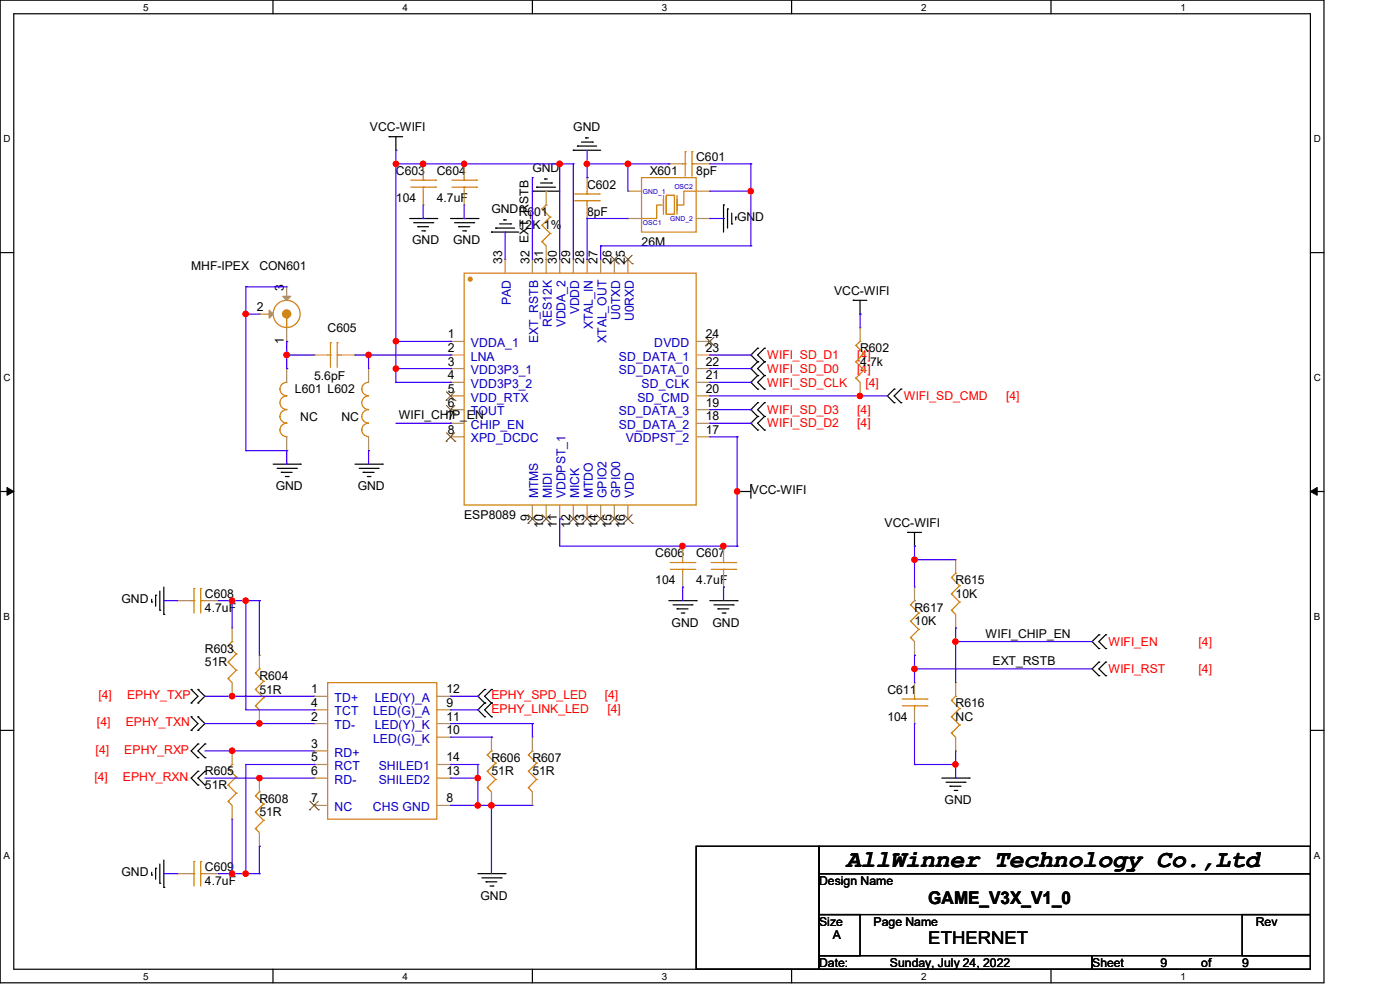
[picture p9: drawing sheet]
<svg xmlns="http://www.w3.org/2000/svg" width="297mm" height="210mm" viewBox="0 0 297 210" stroke-linecap="round" stroke-linejoin="round" font-family="sans-serif">
<path d="M0 0h280.9v208.5h-280.9zM2.9 2.9h275.1v202.7h-275.1z" fill="none" stroke="#000" stroke-width=".25"/>
<g fill="#fff">
<path d="M30.4 .3h1.1v2.4h-1.1z"/>
<path d="M30.4 205.9h1.1v2.3h-1.1z"/>
</g>
<path d="M57.9 0v2.9M57.9 205.6v2.9" fill="none" stroke="#000" stroke-width=".25"/>
<g fill="#fff">
<path d="M85.4 .3h1.1v2.4h-1.1z"/>
<path d="M85.4 205.9h1.1v2.3h-1.1z"/>
</g>
<path d="M112.9 0v2.9M112.9 205.6v2.9" fill="none" stroke="#000" stroke-width=".25"/>
<g fill="#fff">
<path d="M140.4 .3h1.2v2.4h-1.2z"/>
<path d="M140.4 205.9h1.2v2.3h-1.2z"/>
</g>
<path d="M167.9 0v2.9M167.9 205.6v2.9" fill="none" stroke="#000" stroke-width=".25"/>
<g fill="#fff">
<path d="M195.4 .3h1.2v2.4h-1.2z"/>
<path d="M195.4 205.9h1.2v2.3h-1.2z"/>
</g>
<path d="M223 0v2.9M223 205.6v2.9" fill="none" stroke="#000" stroke-width=".25"/>
<g fill="#fff">
<path d="M250.4 .3h1.2v2.4h-1.2z"/>
<path d="M250.4 205.9h1.2v2.3h-1.2z"/>
<path d="M.8 28.2h1.4v2.4h-1.4z"/>
<path d="M278.7 28.2h1.5v2.4h-1.5z"/>
<path d="M.8 78.9h1.4v2.3h-1.4z"/>
<path d="M278.7 78.9h1.5v2.3h-1.5z"/>
</g>
<path d="M0 53.6h2.9M278 53.6h2.9" fill="none" stroke="#000" stroke-width=".25"/>
<g fill="#fff">
<path d="M.8 129.6h1.3v2.3h-1.3z"/>
<path d="M278.7 129.6h1.4v2.3h-1.4z"/>
</g>
<path d="M0 104.3h2.9M278 104.3h2.9" fill="none" stroke="#000" stroke-width=".25"/>
<path d="M1.5 103.4l1.4 .9-1.4 .8zM278 104.3l1.4-.9v1.7z" fill="#000" stroke="#000" stroke-width=".21"/>
<g fill="#fff">
<path d="M.8 180.3h1.3v2.3h-1.3z"/>
<path d="M278.7 180.3h1.4v2.3h-1.4z"/>
</g>
<g fill="none" stroke="#000" stroke-width=".25">
<path d="M82.5 29h.1M82.5 29h2.9M84 31.9h.1M84 29v2.9M113.8 39.7h.1M113.8 39.7h4.1M114.7 38.8h2.3M115.6 38h.1M115.6 38h.5M117 38.8h.1M121.6 31.9h.1M121.6 31.9h5.8"/>
<path d="M122.5 31h.1M122.5 31h4.1M123.4 30.1h2.3M124.2 29.3h.1M124.2 29.3h.6M125.7 30.1h.1M86.9 46.4h5.8M87.8 47.2h4M88.6 48.1h.1M88.6 48.1h2.3M89.5 49h.6M90.1 49h.1"/>
<path d="M91.8 47.2h.1M92.7 46.4h.1M95.6 46.4h5.8M96.4 47.2h4.1M97.3 48.1h.1M97.3 48.1h2.4M98.2 49h.6M98.8 49h.1M100.5 47.2h.1M101.4 46.4h.1M104.3 49.2h.1M104.3 49.2h5.8"/>
<path d="M105.2 48.4h.1M105.2 48.4h4M106 47.5h2.3M106.9 46.7h.1M106.9 46.7h.5M108.3 47.5h.1M112.9 40.6h.1M112.9 40.6h5.8M153.5 43.5h.1M153.5 43.5v5.7M154.3 44.3h.1M154.3 44.3v4.1"/>
<path d="M155.2 47.5h.1M155.2 45.2v2.3M156.1 46.1h.1M156.1 46.1v.6M160.7 73.9h.1M160.7 76.8h.1M160.7 79.7h.1M160.7 73.9l-1.4 1.4 1.4 1.5M160.7 76.8l-1.4 1.4 1.4 1.5M160.7 79.7l-1.4 1.4 1.4 1.4M162.2 76.8h.1M162.2 73.9h.1"/>
<path d="M162.2 79.7h.1M162.2 73.9l-1.5 1.4 1.5 1.5M162.2 76.8l-1.5 1.4 1.5 1.5M162.2 79.7l-1.5 1.4 1.5 1.4M181 63.7h.1M181 63.7h2.9M182.5 66.6h.1M182.5 63.7v2.9M58 98.5h5.7M58.8 99.4h4.1M62.9 99.4h.1M63.7 98.5h.1"/>
<path d="M75.3 98.5h5.8M76.2 99.4h4M80.2 99.4h.1M81.1 98.5h.1M160.7 88.3h.1M160.7 91.2h.1M160.7 85.4h.1M160.7 82.5h.1M160.7 88.3l-1.4 1.5 1.4 1.4M160.7 85.4l-1.4 1.5 1.4 1.4M162.2 91.2h.1M162.2 88.3h.1"/>
<path d="M162.2 85.4h.1M162.2 82.5h.1M162.2 88.3l-1.5 1.5 1.5 1.4M162.2 85.4l-1.5 1.5 1.5 1.4M189.7 82.5h.1M189.7 85.4h.1M189.7 82.5l-1.4 1.5 1.4 1.4M191.1 85.4h.1M191.1 82.5h.1M191.1 82.5l-1.4 1.5 1.4 1.4M59.7 100.2h.1M59.7 100.2h2.3"/>
<path d="M60.5 101.1h.6M61.1 101.1h.1M77 100.2h.1M77 100.2h2.4M77.9 101.1h.6M78.5 101.1h.1M156.4 104.3h.1M156.4 104.3h2.9M159.3 102.8h.1M159.3 102.8v2.9M192.6 112.9h.1M192.6 112.9h2.9"/>
<path d="M194 115.9h.1M194 112.9v3M32.2 127.7h.1M32.2 127.1v.6M33 126.3h.1M33 126.3v2.3M33.9 129.5h.1M33.9 125.4v4.1M34.8 130.3h.1M34.8 124.5v5.8M141.9 127.4h5.8M142.8 128.3h4"/>
<path d="M143.6 129.2h.1M143.6 129.2h2.4M144.5 130h.6M145.1 130h.1M146.8 128.3h.1M147.7 127.4h.1M150.6 127.4h5.8M151.5 128.3h4M152.3 129.2h.1M152.3 129.2h2.3M153.2 130h.6M153.8 130h.1"/>
<path d="M155.5 128.3h.1M156.4 127.4h.1M233.1 134.7h.1M233.1 137.6h.1M233.1 134.7l-1.4 1.4 1.4 1.5M234.6 137.6h.1M234.6 134.7h.1M234.6 134.7l-1.5 1.4 1.5 1.5M0 154.9h2.9M40.6 146.3h.1M40.6 149.1h.1M40.6 152.1h.1"/>
<path d="M40.6 154.9h.1M40.6 146.3l1.4 1.4-1.4 1.4M40.6 152.1l1.4 1.4-1.4 1.4M42 149.1h.1M42 146.3h.1M42 154.9h.1M42 152.1h.1M42 157.8h.1M42 146.3l1.5 1.4-1.5 1.4M42 152.1l1.5 1.4-1.5 1.4M42 157.8l-1.4 1.5 1.4 1.4M43.5 157.8h.1"/>
<path d="M43.5 157.8l-1.5 1.5 1.5 1.4M102.8 146.3h.1M102.8 149.1h.1M102.8 152.1h.1M102.8 146.3l-1.4 1.4 1.4 1.4M102.8 149.1l-1.4 1.5 1.4 1.5M104.3 149.1h.1M104.3 146.3h.1M104.3 152.1h.1M104.3 146.3l-1.5 1.4 1.5 1.4M104.3 149.1l-1.5 1.5 1.5 1.5M233.1 140.5h.1"/>
<path d="M233.1 143.3h.1M233.1 140.5l-1.4 1.4 1.4 1.4M234.6 143.3h.1M234.6 140.5h.1M234.6 140.5l-1.5 1.4 1.5 1.4M278 154.9h2.9M42 160.7h.1M42 163.6h.1M42 166.5h.1M42 163.6l-1.4 1.5 1.4 1.4M43.5 160.7h.1M43.5 163.6h.1"/>
<path d="M43.5 166.5h.1M43.5 163.6l-1.5 1.5 1.5 1.4M147.7 179.5h26.1v26.1h-26.1zM173.8 179.5h104.2v5.8h-104.2zM199.8 165.1h5.8M200.7 165.9h4M201.5 166.8h.1M201.5 166.8h2.4M202.4 167.7h.6M203 167.7h.1M204.7 165.9h.1M205.6 165.1h.1"/>
<path d="M32.2 185.6h.1M32.2 185v.6M33 184.2h.1M33 184.2v2.3M33.9 187.4h.1M33.9 183.3v4.1M34.8 188.3h.1M34.8 182.5v5.8M101.4 185.3h5.7M102.2 186.2h4.1M103.1 187.1h.1M103.1 187.1h2.3"/>
<path d="M104 188h.6M104.6 188h.1M106.3 186.2h.1M107.1 185.3h.1M173.8 185.3h104.2v8.7h-104.2zM173.8 194h8.7v8.7h-8.7zM263.5 194h14.5v8.7h-14.5zM173.8 202.7h57.9v2.9h-57.9zM231.7 202.7h46.3v2.9h-46.3z"/>
</g>
<g fill="none" stroke="#cc8006" stroke-width=".25">
<path d="M87.2 39.7h5.2M87.2 38.2h5.2M89.8 38.2h.1M89.8 39.7h.1M89.8 37.7v.5M89.8 39.7v.9M92.4 39.7h.1M92.4 38.2h.1M95.9 39.7h5.2M95.9 38.2h5.2M98.5 38.2h.1M98.5 39.7h.1"/>
<path d="M98.5 37.7v.5M98.5 39.7v.9M101.1 39.7h.1M101.1 38.2h.1M136.1 37.7h11.6v11.5h-11.6zM144.8 34.8h.6M145.4 34.8h.1M145.4 32.2h.1M145.4 32.2v5.2M146.8 32.2h.1M146.8 34.8h.1M146.8 34.8h.9"/>
<path d="M146.8 32.2v5.2M98.5 58h49.2v49.1h-49.2zM115 51.3h.1M115 47.8h.1M115 44.3h.1M115 51.3l.9 .9M115 47.8l1.7 1.7M115 44.3l1.7 1.8M115.9 43.5h.1M115.9 43.5l-.9 .8M116.7 49.5h.1M116.7 46.1h.1"/>
<path d="M116.7 49.5l-1.7 1.8M116.7 46.1l-1.7 1.7M121.9 42.6h5.2M121.9 41.1h5.2M124.5 41.1h.1M124.5 42.6h.1M124.5 40.6v.5M124.5 42.6v.9M127.1 42.6h.1M127.1 41.1h.1M140.5 43.5h-1.2v2.9h-3.2M140.8 41.4v4.1"/>
<path d="M141.4 41.4h1.7v4.1h-1.7zM143.6 41.4v4.1M147.7 40.6h-2.6v2.9h-1.5M60.8 67.5h.1M60.8 67.5v2M69.5 75.3h.6M70.1 75.3h.1M70.1 72.7h.1M70.1 72.7v5.2M71.5 72.7h.1M71.5 75.3h.1M71.5 75.3h.9"/>
<path d="M71.5 72.7v5.2M181.6 76.8h.1M181.6 73.3h.1M181.6 76.8l1.7 1.7M181.6 73.3l1.7 1.7M182.5 72.4h.1M182.5 72.4l-.9 .9M183.3 78.5h.1M183.3 75h.1M183.3 78.5l-1.7 1.7M183.3 75l-1.7 1.8M60.8 84a1.44 1.44 0 0 0-1.4 1.4 1.44 1.44 0 0 0 1.4 1.5"/>
<path d="M60.8 81.1a1.42 1.42 0 0 0-1.4 1.5v-.1a1.42 1.42 0 0 0 1.4 1.4M60.8 86.9a1.42 1.42 0 0 0-1.4 1.5v-.1a1.42 1.42 0 0 0 1.4 1.4M60.8 89.8a1.42 1.42 0 0 0-1.4 1.4 1.42 1.42 0 0 0 1.4 1.4M78.2 81.1a1.42 1.42 0 0 0-1.4 1.5v-.1a1.43 1.43 0 0 0 1.4 1.4M78.2 86.9a1.42 1.42 0 0 0-1.4 1.5v-.1a1.43 1.43 0 0 0 1.4 1.4M78.2 89.8a1.42 1.42 0 0 0-1.4 1.4 1.43 1.43 0 0 0 1.4 1.4M78.2 84a1.44 1.44 0 0 0-1.4 1.4 1.44 1.44 0 0 0 1.4 1.5M181.6 80.2h.1M181.6 80.2l.9 .9M142.2 119.3h5.2M144.8 119.3h.1M144.8 118.7v.6"/>
<path d="M147.4 119.3h.1M150.9 119.3h5.2M153.5 119.3h.1M153.5 118.7v.6M156.1 119.3h.1M40.6 127.4h.5M41.1 127.4h.1M41.1 124.8h.1M41.1 124.8v5.2M42.6 124.8h.1M42.6 127.4h.1M42.6 127.4h.9"/>
<path d="M42.6 124.8v5.2M48.4 137h.1M48.4 137l1.7 1.7M49.2 136.1h.1M49.2 136.1l-.8 .9M50.1 138.7h.1M50.1 138.7l-1.7 1.8M142.2 120.8h5.2M144.8 120.8h.1M144.8 120.8v.8M147.4 120.8h.1M150.9 120.8h5.2"/>
<path d="M153.5 120.8h.1M153.5 120.8v.8M156.1 120.8h.1M193.2 135.3h.1M193.2 131.8h.1M193.2 128.3h.1M193.2 135.3l.8 .8M193.2 131.8l1.7 1.7M193.2 128.3l1.7 1.7M194 127.4h.1M194 127.4l-.8 .9M194.9 133.5h.1"/>
<path d="M194.9 130h.1M194.9 133.5l-1.7 1.8M194.9 130l-1.7 1.8M201.8 129.5h.1M201.8 126h.1M201.8 122.5h.1M201.8 129.5l.9 .8M201.8 126l1.8 1.7M201.8 122.5l1.8 1.7M202.7 121.6h.1M202.7 121.6l-.9 .9M203.6 127.7h.1"/>
<path d="M203.6 124.2h.1M203.6 127.7l-1.8 1.8M203.6 124.2l-1.8 1.8M48.4 143.9h.1M48.4 140.5h.1M48.4 140.5l1.7 1.7M48.4 143.9l.8 .9M50.1 142.2h.1M50.1 142.2l-1.7 1.7M54.2 149.7h.1M54.2 146.3h.1M54.2 142.8h.1"/>
<path d="M54.2 149.7l.8 .9M54.2 146.3l1.7 1.7M54.2 142.8l1.7 1.7M55 141.9h.1M55 141.9l-.8 .9M55.9 148h.1M55.9 144.5h.1M55.9 148l-1.7 1.7M55.9 144.5l-1.7 1.8M69.5 144.8h23.2v29h-23.2zM104.3 159.3h.1M104.3 159.3l-.9 .8"/>
<path d="M112.9 159.3h.1M112.9 159.3l-.8 .8M191.4 149.7h5.2M191.4 148.3h5.2M194 148.3h.1M194 149.7h.1M194 147.7v.6M194 149.7v.9M196.6 149.7h.1M196.6 148.3h.1M201.8 155.5h.1M201.8 152.1h.1"/>
<path d="M201.8 148.6h.1M201.8 155.5l.9 .9M201.8 152.1l1.8 1.7M201.8 148.6l1.8 1.7M202.7 147.7h.1M202.7 147.7l-.9 .9M203.6 153.8h.1M203.6 150.3h.1M203.6 153.8l-1.8 1.7M203.6 150.3l-1.8 1.8M48.4 170h.1M48.4 166.5h.1"/>
<path d="M48.4 163.1h.1M48.4 166.5l1.7 1.8M48.4 163.1l1.7 1.7M48.4 170l.8 .9M49.2 162.2h.1M49.2 162.2l-.8 .9M50.1 168.3h.1M50.1 164.8h.1M50.1 168.3l-1.7 1.7M50.1 164.8l-1.7 1.7M54.2 175.8h.1M54.2 172.3h.1"/>
<path d="M54.2 168.8h.1M54.2 175.8l.8 .9M54.2 172.3l1.7 1.7M54.2 168.8l1.7 1.8M55 168h.1M55 168l-.8 .8M55.9 174h.1M55.9 170.6h.1M55.9 174l-1.7 1.8M55.9 170.6l-1.7 1.7M103.4 167.1h.1M103.4 163.6h.1"/>
<path d="M103.4 160.1h.1M103.4 167.1l.9 .9M103.4 163.6l1.8 1.8M103.4 160.1l1.8 1.8M105.2 165.4h.1M105.2 161.9h.1M105.2 165.4l-1.8 1.7M105.2 161.9l-1.8 1.7M112.1 167.1h.1M112.1 163.6h.1M112.1 160.1h.1M112.1 167.1l.8 .9"/>
<path d="M112.1 163.6l1.7 1.8M112.1 160.1l1.7 1.8M113.8 165.4h.1M113.8 161.9h.1M113.8 165.4l-1.7 1.7M113.8 161.9l-1.7 1.7M40.6 185.3h.5M41.1 185.3h.1M41.1 182.8h.1M41.1 182.8v5.2M42.6 182.8h.1M42.6 185.3h.1"/>
<path d="M42.6 182.8v5.2M42.6 185.3h.9"/>
<circle cx="60.8" cy="66.6" r="2.87"/>
</g>
<g fill="none" stroke="#a84" stroke-width=".25">
<path d="M89.8 34.8h.1M89.8 34.8v2.9M98.5 34.8h.1M98.5 34.8v2.9M124.5 37.7h.1M124.5 37.7v2.9M141.9 34.8h.1M141.9 34.8h2.9M147.7 34.8h2.9M150.6 34.8h.1M89.8 43.5h.1M89.8 40.6v2.9"/>
<path d="M98.5 43.5h.1M98.5 40.6v2.9M107.1 55h.1M107.1 55v3M112.9 55h.1M112.9 55v3M115.9 55h.1M115.9 40.6h.1M115.9 40.6v2.9M115.9 52.2v5.8M118.7 55h.1M118.7 55v3"/>
<path d="M121.6 55h.1M121.6 55v3M124.5 46.4h.1M124.5 55h.1M124.5 43.5v2.9M124.5 55v3M127.4 55h.1M127.4 55v3M130.3 55h.1M130.3 55v3M133.2 55h.1M133.2 46.4h.1"/>
<path d="M133.2 40.6h.1M133.2 55v3M133.2 46.4h2.9M133.2 40.6h2.9M147.7 46.4h2.9M147.7 40.6h2.9M150.6 40.6h.1M150.6 46.4h.1M55 66.6h.1M55 66.6h3M60.8 78.2h.1M60.8 72.4h.1"/>
<path d="M60.8 60.8h.1M60.8 60.8v2.9M60.8 69.5v2.9M60.8 78.2v2.9M66.6 75.3h.1M66.6 75.3h2.9M72.4 75.3h2.9M75.3 75.3h.1M78.2 78.2h.1M78.2 78.2v2.9M95.6 72.4h.1M95.6 75.3h.1"/>
<path d="M95.6 78.2h.1M95.6 72.4h2.9M95.6 75.3h2.9M95.6 78.2h2.9M147.7 72.4h2.9M147.7 75.3h2.9M147.7 78.2h2.9M150.6 78.2h.1M150.6 75.3h.1M150.6 72.4h.1M182.5 69.5h.1M182.5 69.5v2.9"/>
<path d="M60.8 95.6h.1M60.8 92.7v2.9M78.2 95.6h.1M78.2 92.7v2.9M95.6 81.1h.1M95.6 84h.1M95.6 86.9h.1M95.6 89.8h.1M95.6 92.7h.1M95.6 81.1h2.9M95.6 84h2.9M95.6 86.9h2.9"/>
<path d="M95.6 89.8h2.9M95.6 92.7h2.9M147.7 81.1h2.9M147.7 84h2.9M147.7 86.9h2.9M147.7 89.8h2.9M147.7 92.7h2.9M150.6 92.7h.1M150.6 89.8h.1M150.6 86.9h.1M150.6 84h.1M150.6 81.1h.1"/>
<path d="M182.5 84h.1M182.5 81.1v2.9M112.9 110.1h.1M112.9 107.1v3M115.9 110.1h.1M115.9 107.1v3M118.7 110.1h.1M118.7 107.1v3M121.6 110.1h.1M121.6 107.1v3M124.5 110.1h.1M124.5 107.1v3"/>
<path d="M127.4 110.1h.1M127.4 107.1v3M130.3 110.1h.1M130.3 107.1v3M133.2 110.1h.1M133.2 107.1v3M144.8 115.9h.1M144.8 115.9v2.8M153.5 115.9h.1M153.5 115.9v2.8M202.7 118.7h.1M202.7 118.7v2.9"/>
<path d="M37.7 127.4h.1M37.7 127.4h2.9M43.5 127.4h2.9M46.4 127.4h.1M49.2 133.2h.1M49.2 133.2v2.9M55 139h.1M55 139v2.9M144.8 124.5h.1M144.8 121.6v2.9M153.5 124.5h.1M153.5 121.6v2.9"/>
<path d="M194 139h.1M194 124.5h.1M194 124.5v2.9M194 136.1v2.9M202.7 133.2h.1M202.7 130.3v2.9M49.2 147.7h.1M49.2 159.3h.1M49.2 144.8v2.9M49.2 159.3v2.9M55 153.5h.1M55 150.6v2.9"/>
<path d="M66.6 147.7h.1M66.6 153.5h.1M66.6 159.3h.1M66.6 150.6h.1M66.6 147.7h2.9M66.6 153.5h2.9M66.6 159.3h2.9M66.6 150.6h2.9M92.7 147.7h2.9M92.7 153.5h2.9M92.7 150.6h2.9M92.7 156.4h2.9"/>
<path d="M95.6 150.6h.1M95.6 156.4h.1M95.6 153.5h.1M95.6 147.7h.1M104.3 156.4h.1M104.3 156.4v2.9M112.9 156.4h.1M112.9 156.4v2.9M194 144.8h.1M194 153.5h.1M194 144.8v2.9M194 150.6v2.9"/>
<path d="M202.7 159.3h.1M202.7 144.8h.1M202.7 144.8v2.9M202.7 156.4v2.9M49.2 173.8h.1M49.2 170.9v2.9M55 179.5h.1M55 165.1h.1M55 165.1v2.9M55 176.7v2.8M66.6 162.2h.1M66.6 165.1h.1"/>
<path d="M66.6 170.9h.1M66.6 162.2h2.9M66.6 165.1h2.9M66.6 170.9h2.9M92.7 162.2h2.9M92.7 165.1h2.9M92.7 170.9h2.9M95.6 170.9h.1M95.6 165.1h.1M95.6 162.2h.1M104.3 170.9h.1M104.3 168v2.9"/>
<path d="M112.9 170.9h.1M112.9 168v2.9M37.7 185.3h.1M37.7 185.3h2.9M43.5 185.3h2.9M46.4 185.3h.1"/>
</g>
<g fill="#cc8006" stroke="#cc8006" stroke-width=".25">
<circle cx="99.7" cy="59.2" r=".41"/>
<circle cx="60.8" cy="66.6" r=".86"/>
</g>
<g fill="none" stroke="#804000" stroke-width=".21">
<path d="M129.4 56h.1M129.5 54.1l1.8 1.9M131.2 54.1l-1.8 1.9M131.3 56h.1M132.3 56h.1M132.3 54.1l1.9 1.9M134.1 54.1l-1.8 1.9M134.2 56h.1M149.6 73.4h.1M149.7 71.5l1.8 1.9M151.5 71.5l-1.9 1.9M151.5 73.4h.1"/>
<path d="M94.7 84.9h.1M94.7 87.8h.1M94.7 93.6h.1M94.7 83.1l1.8 1.8M94.7 86l1.8 1.8M94.7 91.8l1.8 1.8M96.5 83.1l-1.8 1.8M96.5 86l-1.8 1.8M96.5 91.8l-1.8 1.8M96.5 84.9h.1M96.5 87.8h.1M96.5 93.6h.1"/>
<path d="M112 111h.1M112.1 109.2l1.8 1.8M113.8 109.2l-1.8 1.8M113.9 111h.1M114.9 111h.1M115 109.2l1.8 1.8M116.8 109.2l-1.9 1.8M116.8 111h.1M120.7 111h.1M120.7 109.2l1.9 1.8M122.5 109.2l-1.8 1.8M122.6 111h.1"/>
<path d="M123.6 111h.1M123.7 109.2l1.8 1.8M125.4 109.2l-1.8 1.8M125.5 111h.1M126.5 111h.1M126.5 109.2l1.9 1.8M128.3 109.2l-1.8 1.8M128.4 111h.1M129.4 111h.1M129.5 109.2l1.8 1.8M131.2 109.2l-1.8 1.8M131.3 111h.1"/>
<path d="M132.3 111h.1M132.3 109.2l1.9 1.8M134.1 109.2l-1.8 1.8M134.2 111h.1M65.7 171.8h.1M65.7 170l1.9 1.8M67.5 170l-1.8 1.8M67.6 171.8h.1"/>
</g>
<g fill="#a84" stroke="#a84" stroke-width=".25">
<path d="M57.1 65.8l.9 .8-.9 .9z"/>
<path d="M60 62.9h1.7l-.9 .8z"/>
</g>
<g fill="none" stroke="#4200ff" stroke-width=".25">
<path d="M84 34.8h.1M84 31.9v49.2M84 34.8h37.6M89.8 34.8h.1M98.5 34.8h.1M112.9 37.7h.1M112.9 37.7v17.3M118.7 34.8h.1M118.7 34.8v20.2M121.6 34.8h.1M121.6 34.8v20.2M124.5 34.8h.1"/>
<path d="M124.5 37.7h.1M124.5 34.8h17.4M124.5 31.9v5.8M133.2 34.8h.1M133.2 34.8v5.8M141.9 34.8h.1M150.6 34.8h8.7M159.3 34.8h.1M159.3 34.8v17.4M89.8 46.4h.1M89.8 43.5v2.9M98.5 46.4h.1"/>
<path d="M98.5 43.5v2.9M107.1 49.2h.1M107.1 49.2v5.8M124.5 55h.1M124.5 46.4h.1M124.5 46.4v8.6M124.5 46.4h8.7M127.4 52.2h.1M127.4 52.2h31.9M127.4 52.2v2.8M150.6 40.6h8.7M150.6 46.4h2.9"/>
<path d="M153.5 46.4h.1M159.3 40.6h.1M159.3 52.2h.1M52.2 60.8h.1M52.2 66.6h.1M52.2 60.8v34.8M52.2 60.8h8.6M52.2 66.6h2.8M60.8 72.4h.1M60.8 75.3h.1M60.8 78.2h.1M60.8 75.3h5.8"/>
<path d="M60.8 72.4v5.8M75.3 75.3h20.3M78.2 75.3h.1M78.2 75.3v2.9M84 78.2h.1M84 72.4h.1M84 72.4h11.6M84 78.2h11.6M95.6 72.4h.1M95.6 78.2h.1M95.6 75.3h.1M150.6 78.2h8.7"/>
<path d="M150.6 75.3h8.7M159.3 75.3h.1M159.3 78.2h.1M182.5 66.6h.1M182.5 66.6v2.9M52.2 95.6h.1M52.2 95.6h8.6M60.8 98.5h.1M60.8 95.6h.1M60.8 95.6v2.9M78.2 95.6h.1M78.2 95.6v2.9"/>
<path d="M84 81.1h.1M84 81.1h11.6M84 89.8h11.6M95.6 81.1h.1M95.6 89.8h.1M150.6 81.1h8.7M150.6 92.7h5.8M150.6 86.9h8.7M150.6 89.8h8.7M150.6 84h37.7M156.4 92.7h.1M156.4 92.7v23.2"/>
<path d="M159.3 86.9h.1M159.3 89.8h.1M159.3 81.1h.1M182.5 84h.1M118.7 110.1h.1M118.7 110.1v5.8h37.7M144.8 115.9h.1M153.5 115.9h.1M156.4 104.3h.1M156.4 115.9h.1M194 118.7h.1M194 115.9h.1"/>
<path d="M194 115.9v8.6M194 118.7h8.7M34.8 127.4h.1M34.8 127.4h2.9M46.4 127.4h8.6M49.2 127.4h.1M49.2 127.4v5.8M52.2 127.4h.1M52.2 127.4v23.2h14.4M55 127.4h.1M55 127.4v11.6M144.8 124.5h.1"/>
<path d="M144.8 124.5v2.9M153.5 124.5h.1M153.5 124.5v2.9M194 139h.1M194 139v5.8M202.7 136.1h.1M202.7 133.2h.1M202.7 136.1h29M202.7 133.2v11.6M43.5 147.7h23.1M43.5 153.5h23.1M43.5 159.3h23.1"/>
<path d="M49.2 147.7h.1M49.2 159.3h.1M55 153.5h.1M66.6 150.6h.1M95.6 147.7h5.8M95.6 153.5h17.3M95.6 150.6h5.8M95.6 156.4h8.7M101.4 147.7h.1M101.4 150.6h.1M104.3 156.4h.1M112.9 153.5h.1"/>
<path d="M112.9 153.5v2.9M194 141.9h.1M194 153.5v8.7M194 141.9h37.7M202.7 159.3v5.8M43.5 165.1h23.1M49.2 173.8v11.5M55 165.1h.1M55 179.5h.1M55 179.5v5.8M66.6 162.2h.1M66.6 162.2h-14.4v23.1"/>
<path d="M95.6 165.1h5.8M95.6 162.2h5.8M95.6 170.9h17.3M101.4 170.9h.1M101.4 162.2h.1M101.4 165.1h.1M101.4 162.2v8.7M104.3 170.9h.1M104.3 170.9v14.4M194 162.2h.1M194 162.2h8.7M202.7 162.2h.1"/>
<path d="M202.7 165.1h.1M34.8 185.3h.1M34.8 185.3h2.9M46.4 185.3h8.6M49.2 185.3h.1M52.2 185.3h.1M55 185.3h.1"/>
</g>
<g fill="#f00" stroke="#f00" stroke-width=".25">
<circle cx="89.8" cy="34.8" r=".56"/>
<circle cx="84" cy="78.2" r=".55"/>
<circle cx="118.7" cy="34.8" r=".56"/>
<circle cx="98.5" cy="34.8" r=".55"/>
<circle cx="144.8" cy="115.8" r=".55"/>
<circle cx="182.4" cy="84" r=".55"/>
<circle cx="124.5" cy="34.8" r=".55"/>
<circle cx="133.2" cy="34.8" r=".56"/>
<circle cx="49.2" cy="159.3" r=".55"/>
<circle cx="52.1" cy="127.4" r=".55"/>
<circle cx="52.1" cy="185.3" r=".55"/>
<circle cx="104.3" cy="170.9" r=".56"/>
<circle cx="55" cy="165.1" r=".55"/>
<circle cx="49.2" cy="147.7" r=".55"/>
<circle cx="55" cy="153.5" r=".55"/>
<circle cx="49.2" cy="185.3" r=".55"/>
<circle cx="49.2" cy="127.4" r=".55"/>
<circle cx="78.2" cy="75.3" r=".55"/>
<circle cx="153.5" cy="115.8" r=".55"/>
<circle cx="84" cy="34.8" r=".55"/>
<circle cx="84" cy="72.4" r=".55"/>
<circle cx="156.4" cy="104.2" r=".55"/>
<circle cx="101.3" cy="165.1" r=".55"/>
<circle cx="101.3" cy="170.9" r=".55"/>
<circle cx="60.8" cy="75.3" r=".56"/>
<circle cx="52.1" cy="66.6" r=".55"/>
<circle cx="159.3" cy="40.6" r=".55"/>
<circle cx="202.7" cy="136.1" r=".55"/>
<circle cx="194" cy="118.7" r=".55"/>
<circle cx="194" cy="141.9" r=".55"/>
<circle cx="202.7" cy="162.2" r=".55"/>
</g>
<text font-size="5.2" x="179.5" y="183.9">AllWinner Technology Co.,Ltd</text>
<g font-size="3.7">
<text x="196.9" y="191.7">GAME_V3X_V1_0</text>
<text x="196.9" y="200.3">ETHERNET</text>
</g>
<g font-size="2.6">
<text x="78.5" y="27.9">VCC-WIFI</text>
<text x="121.6" y="27.9">GND</text>
<text x="147.7" y="34.2">C601</text>
<text x="84" y="37.1">C603</text>
<text x="92.7" y="37.1">C604</text>
<text x="112.9" y="36.5">GND</text>
<text x="124.5" y="40">C602</text>
<text x="137.8" y="37.1">X601</text>
<text x="147.7" y="37.1">8pF</text>
<text x="84" y="42.9">104</text>
<text x="92.7" y="42.9">4.7uF</text>
<text x="104.3" y="45.2">GNDR601</text>
<text x="124.5" y="45.8">8pF</text>
<text x="156.4" y="46.9">GND</text>
<text x="87.5" y="51.9">GND</text>
<text x="96.1" y="51.9">GND</text>
<text x="110.1" y="48.7">12K 1%</text>
<text x="136.1" y="52.2">26M</text>
<text x="40.6" y="57.4">MHF-IPEX</text>
<text x="55" y="57.4">CON601</text>
<text x="106.5" y="55.9" transform="rotate(-90 106.5 55.9)">33</text>
<text x="112.3" y="55.9" transform="rotate(-90 112.3 55.9)">32 EXT_RSTB</text>
<text x="115.2" y="55.9" transform="rotate(-90 115.2 55.9)">31</text>
<text x="118.1" y="55.9" transform="rotate(-90 118.1 55.9)">30</text>
<text x="121" y="55.9" transform="rotate(-90 121 55.9)">29</text>
<text x="123.9" y="55.9" transform="rotate(-90 123.9 55.9)">28</text>
<text x="126.8" y="55.9" transform="rotate(-90 126.8 55.9)">27</text>
<text x="129.7" y="55.9" transform="rotate(-90 129.7 55.9)">26</text>
<text x="132.6" y="55.9" transform="rotate(-90 132.6 55.9)">25</text>
<text x="54.5" y="66">2</text>
<text x="60.2" y="61.7" transform="rotate(-90 60.2 61.7)">3</text>
<text x="177" y="62.6">VCC-WIFI</text>
<text x="69.5" y="70.4">C605</text>
<text x="95" y="71.8">1</text>
<text x="149.7" y="71.8">24</text>
<text x="60.2" y="73" transform="rotate(-90 60.2 73)">1</text>
<text x="95" y="74.7">2</text>
<text x="95" y="77.6">3</text>
<text x="149.7" y="77.6">22</text>
<text x="149.7" y="74.7">23</text>
<text x="182.5" y="74.8">R602</text>
<text x="182.5" y="77.6">4.7k</text>
<text x="62.6" y="83.4">L601 L602</text>
<text x="66.6" y="80.5">5.6pF</text>
<text x="95" y="80.5">4</text>
<text x="95" y="83.4">5</text>
<text x="149.7" y="83.4">20</text>
<text x="149.7" y="80.5">21</text>
<text x="63.7" y="89.2">NC</text>
<text x="72.4" y="89.2">NC</text>
<text x="84.6" y="89">WIFI_CHIP_EN</text>
<text x="95" y="86.3">6</text>
<text x="95" y="89.2">7</text>
<text x="149.7" y="89.2">18</text>
<text x="149.7" y="86.3">19</text>
<text x="95" y="92">8</text>
<text x="149.7" y="92">17</text>
<text x="58.5" y="104">GND</text>
<text x="75.9" y="104">GND</text>
<text x="159.3" y="104.9">VCC-WIFI</text>
<text x="98.5" y="110.1">ESP8089</text>
<text x="112.3" y="110.6" transform="rotate(-90 112.3 110.6)">9</text>
<text x="115.2" y="112.1" transform="rotate(-90 115.2 112.1)">10</text>
<text x="118.1" y="112.1" transform="rotate(-90 118.1 112.1)">11</text>
<text x="121" y="112.1" transform="rotate(-90 121 112.1)">12</text>
<text x="123.9" y="112.1" transform="rotate(-90 123.9 112.1)">13</text>
<text x="126.8" y="112.1" transform="rotate(-90 126.8 112.1)">14</text>
<text x="129.7" y="112.1" transform="rotate(-90 129.7 112.1)">15</text>
<text x="132.6" y="112.1" transform="rotate(-90 132.6 112.1)">16</text>
<text x="187.7" y="111.8">VCC-WIFI</text>
<text x="139" y="118.2">C606</text>
<text x="147.7" y="118.2">C607</text>
<text x="139" y="124">104</text>
<text x="147.7" y="124">4.7uF</text>
<text x="202.7" y="124">R615</text>
<text x="25.8" y="128">GND</text>
<text x="43.5" y="126.9">C608</text>
<text x="43.5" y="129.8">4.7uF</text>
<text x="194" y="129.8">R617</text>
<text x="202.7" y="126.9">10K</text>
<text x="142.5" y="132.9">GND</text>
<text x="151.2" y="132.9">GND</text>
<text x="194" y="132.7">10K</text>
<text x="209.1" y="135.3">WIFI_CHIP_EN</text>
<text x="43.5" y="138.4">R603</text>
<text x="43.5" y="141.4">51R</text>
<text x="210.6" y="141.1">EXT_RSTB</text>
<text x="55" y="144.2">R604</text>
<text x="55" y="147.1">51R</text>
<text x="66" y="147.1">1</text>
<text x="66" y="149.9">4</text>
<text x="94.7" y="149.9">9</text>
<text x="94.7" y="147.1">12</text>
<text x="188.3" y="147.1">C611</text>
<text x="66" y="152.9">2</text>
<text x="94.7" y="155.7">10</text>
<text x="94.7" y="152.9">11</text>
<text x="188.3" y="152.9">104</text>
<text x="202.7" y="150">R616</text>
<text x="202.7" y="152.9">NC</text>
<text x="66" y="158.7">3</text>
<text x="66" y="161.5">5</text>
<text x="94.7" y="161.5">14</text>
<text x="104.3" y="161.6">R606</text>
<text x="112.9" y="161.6">R607</text>
<text x="43.5" y="164.5">R605</text>
<text x="43.5" y="167.4">51R</text>
<text x="66" y="164.4">6</text>
<text x="94.7" y="164.4">13</text>
<text x="104.3" y="164.5">51R</text>
<text x="112.9" y="164.5">51R</text>
<text x="55" y="170.3">R608</text>
<text x="55" y="173.2">51R</text>
<text x="66" y="170.2">7</text>
<text x="94.7" y="170.2">8</text>
<text x="200.4" y="170.6">GND</text>
<text x="25.8" y="185.9">GND</text>
<text x="43.5" y="184.8">C609</text>
<text x="43.5" y="187.7">4.7uF</text>
<text x="101.9" y="190.8">GND</text>
<text x="173.8" y="187.7">Design Name</text>
<text x="173.8" y="196.3">Size</text>
<text x="185.3" y="196.3">Page Name</text>
<text x="266.4" y="196.3">Rev</text>
<text x="176.7" y="199.3">A</text>
<text x="173.8" y="205.1">Date:</text>
<text x="188.8" y="205.1">Sunday, July 24, 2022</text>
<text x="231.7" y="205.1">Sheet</text>
<text x="246.2" y="205.1">9</text>
<text x="254.8" y="205.1">of</text>
<text x="263.5" y="205.1">9</text>
</g>
<g font-size="2.6" fill="#00c">
<text x="108.4" y="64.7" transform="rotate(-90 108.4 64.7)">PAD</text>
<text x="117.1" y="69.3" transform="rotate(-90 117.1 69.3)">RES12K</text>
<text x="120" y="69.5" transform="rotate(-90 120 69.5)">VDDA_2</text>
<text x="122.9" y="66.7" transform="rotate(-90 122.9 66.7)">VDDD</text>
<text x="125.8" y="69.9" transform="rotate(-90 125.8 69.9)">XTAL_IN</text>
<text x="131.6" y="67.9" transform="rotate(-90 131.6 67.9)">U0TXD</text>
<text x="134.4" y="68.2" transform="rotate(-90 134.4 68.2)">U0RXD</text>
<text x="99.9" y="73.6">VDDA_1</text>
<text x="99.9" y="76.5">LNA</text>
<text x="114.2" y="72.8" transform="rotate(-90 114.2 72.8)">EXT_RSTB</text>
<text x="128.6" y="72.8" transform="rotate(-90 128.6 72.8)">XTAL_OUT</text>
<text x="131.3" y="76.5">SD_DATA_1</text>
<text x="138.8" y="73.6">DVDD</text>
<text x="99.9" y="79.4">VDD3P3_1</text>
<text x="99.9" y="82.3">VDD3P3_2</text>
<text x="131.3" y="79.4">SD_DATA_0</text>
<text x="136.1" y="82.3">SD_CLK</text>
<text x="99.9" y="85.2">VDD_RTX</text>
<text x="99.9" y="88.1">TOUT</text>
<text x="131.3" y="88.1">SD_DATA_3</text>
<text x="135.2" y="85.2">SD_CMD</text>
<text x="99.9" y="91">CHIP_EN</text>
<text x="99.9" y="93.9">XPD_DCDC</text>
<text x="131.3" y="91">SD_DATA_2</text>
<text x="132.8" y="93.9">VDDPST_2</text>
<text x="114.2" y="105.7" transform="rotate(-90 114.2 105.7)">MTMS</text>
<text x="117.1" y="105.7" transform="rotate(-90 117.1 105.7)">MIDI</text>
<text x="120" y="105.7" transform="rotate(-90 120 105.7)">VDDPST_1</text>
<text x="122.9" y="105.7" transform="rotate(-90 122.9 105.7)">MICK</text>
<text x="125.8" y="105.7" transform="rotate(-90 125.8 105.7)">MTDO</text>
<text x="128.6" y="105.7" transform="rotate(-90 128.6 105.7)">GPIO2</text>
<text x="131.6" y="105.7" transform="rotate(-90 131.6 105.7)">GPIO0</text>
<text x="134.4" y="105.7" transform="rotate(-90 134.4 105.7)">VDD</text>
<text x="71" y="148.9">TD+</text>
<text x="79.5" y="148.9">LED(Y)_A</text>
<text x="71" y="154.7">TD-</text>
<text x="71" y="151.8">TCT</text>
<text x="79.2" y="151.8">LED(G)_A</text>
<text x="79.5" y="154.7">LED(Y)_K</text>
<text x="71" y="160.5">RD+</text>
<text x="79.2" y="157.6">LED(G)_K</text>
<text x="71" y="163.4">RCT</text>
<text x="71" y="166.2">RD-</text>
<text x="80.3" y="166.2">SHILED2</text>
<text x="80.3" y="163.4">SHILED1</text>
<text x="71" y="172">NC</text>
<text x="79.1" y="172">CHS GND</text>
</g>
<g font-size="2.6" fill="#f00">
<text x="162.8" y="76.2">WIFI_SD_D1</text>
<text x="181.9" y="76.2">[4]</text>
<text x="162.8" y="79.1">WIFI_SD_D0</text>
<text x="162.8" y="82">WIFI_SD_CLK</text>
<text x="181.9" y="79.1">[4]</text>
<text x="183.6" y="82">[4]</text>
<text x="162.8" y="87.8">WIFI_SD_D3</text>
<text x="181.9" y="87.8">[4]</text>
<text x="191.7" y="84.9">WIFI_SD_CMD</text>
<text x="213.5" y="84.9">[4]</text>
<text x="162.8" y="90.7">WIFI_SD_D2</text>
<text x="181.9" y="90.7">[4]</text>
<text x="235.2" y="137">WIFI_EN</text>
<text x="254.2" y="137">[4]</text>
<text x="235.2" y="142.8">WIFI_RST</text>
<text x="254.2" y="142.8">[4]</text>
<text x="20.9" y="148.3">[4]</text>
<text x="27" y="148.3">EPHY_TXP</text>
<text x="104.3" y="148.3">EPHY_SPD_LED</text>
<text x="128.3" y="148.3">[4]</text>
<text x="20.6" y="154.1">[4]</text>
<text x="26.7" y="154.1">EPHY_TXN</text>
<text x="104.3" y="151.2">EPHY_LINK_LED</text>
<text x="128.9" y="151.2">[4]</text>
<text x="20.3" y="159.9">[4]</text>
<text x="26.4" y="159.9">EPHY_RXP</text>
<text x="20" y="165.6">[4]</text>
<text x="26.1" y="165.6">EPHY_RXN</text>
</g>
<g font-size="2.1">
<text x="30.4" y="2.2">5</text>
<text x="85.4" y="2.2">4</text>
<text x="140.4" y="2.2">3</text>
<text x="195.4" y="2.2">2</text>
<text x="250.4" y="2.2">1</text>
<text x=".8" y="30.1">D</text>
<text x="278.7" y="30.1">D</text>
<text x=".8" y="80.8">C</text>
<text x="278.7" y="80.8">C</text>
<text x=".8" y="131.5">B</text>
<text x="278.7" y="131.5">B</text>
<text x=".8" y="182.2">A</text>
<text x="278.7" y="182.2">A</text>
<text x="30.4" y="207.8">5</text>
<text x="85.4" y="207.8">4</text>
<text x="140.4" y="207.8">3</text>
<text x="195.4" y="207.8">2</text>
<text x="250.4" y="207.8">1</text>
</g>
<g font-size="1.4" fill="#00c">
<text x="136.4" y="41.1">GND_1</text>
<text x="143.1" y="40.2">OSC2</text>
<text x="136.4" y="47.7">OSC1</text>
<text x="142.2" y="46.8">GND_2</text>
</g>
</svg>
